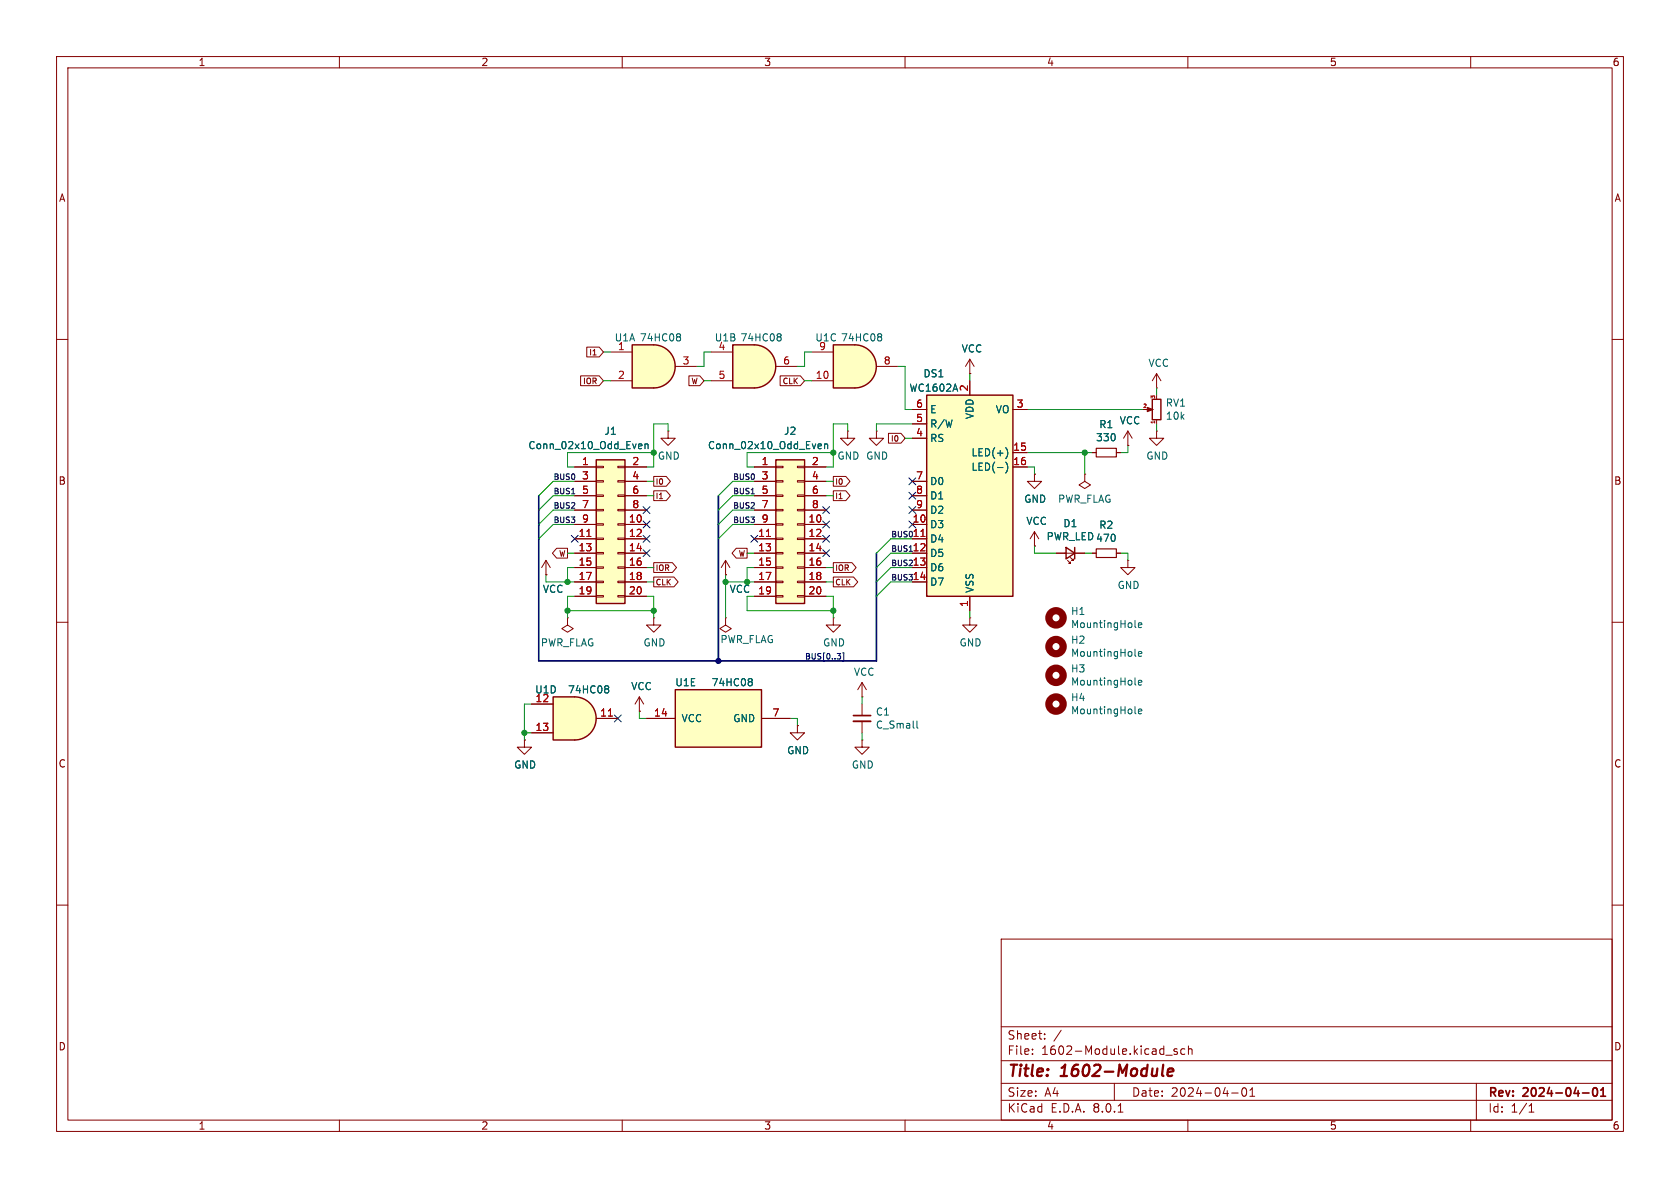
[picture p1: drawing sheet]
<svg xmlns="http://www.w3.org/2000/svg" width="297mm" height="210mm" viewBox="0 0 297 210" stroke-linecap="round" stroke-linejoin="round" font-family="sans-serif">
<g fill="none" stroke="#840000" stroke-width=".18">
<path d="M10 10h277v190h-277zM12 12h273v186h-273zM60 10v2M110 10v2M160 10v2M210 10v2M260 10v2M10 60h2M285 60h2M10 110h2M285 110h2M10 160h2"/>
<path d="M285 160h2M177 166h108v32h-108zM60 198v2M110 198v2M160 198v2M177 194.5h108M177 191.5h108M177 187.5h108M177 181.5h108M182.5 186.3v.1M182.5 185.5v.1M184.7 183.6v.1"/>
<path d="M184.7 182.8v.1M187.6 182.1l-1.3 2M197 191.5v3M197.7 196.6h.8M206.1 186.5h1.1M208.1 185.5l-.4-.1-.2 .2 .1 .2 .5 .2v.3h-.6M209.5 185.5l-.5-.1-.3 .3v.4l.2 .2h.6M210 198v2M210.1 185.5l.2-.1 .4 .1v.9M210.1 184.9v1.5M217.7 193.2h1.2M219.7 192.4l.2-.1a.81 .81 0 0 1 .6 .6 .81 .81 0 0 1-.3 .8l-.2 .1a.81 .81 0 0 1-.3-1.4z"/>
<path d="M221 193.8h.8M221 192.7l.4-.4v1.5M260 198v2M261 191.5v6.5M270.3 196.6h.9M270.3 195.5l.4-.4v1.5"/>
</g>
<path d="M279.8 193.2h1.1M281.7 192.4l.2-.1a.8 .8 0 0 1 .5 .7 .8 .8 0 0 1-.5 .8l-.2-.2-.1-.4zM283 193.8h.8M283 192.7l.4-.4v1.5" fill="none" stroke="#840000" stroke-width=".3"/>
<path d="M205.5 190.1l.2 .1M205.6 188.2l-.2 1.7M206.4 189.5l1-.1v-.4l-.2-.1-.6 .1-.2 .9 .2 .3 .6-.1" fill="none" stroke="#840000" stroke-width=".4"/>
<path d="M133.3 61a3.8 3.8 0 0 1 3.8 3.8 3.8 3.8 0 0 1-3.8 3.8z" fill="#ffffc2" stroke="#ffffc2" stroke-width=".18"/>
<path d="M129.5 61h3.8v7.6h-3.8z" fill="#ffffc2"/>
<path d="M129.5 61h3.8a3.8 3.8 0 0 1 3.8 3.8 3.8 3.8 0 0 1-3.8 3.8h-3.8zM203.7 70.6h1.5v3.6h-1.5zM188.5 96.8l1.5 1-1.5 1zM190 96.8v2" fill="none" stroke="#840000" stroke-width=".25"/>
<g fill="none" stroke="#840000" stroke-width=".18">
<path d="M125.7 62.2h3.8M125.7 67.3h3.8M137.2 64.8h3.8M201.9 72.4h1M204.5 68.6h.1M204.5 76.2v1.3h1.2l-1.2 1.2-1.3-1.2h1.3M204.5 76.2h.1M204.5 66l-.8 1.3M204.5 66v2.6M204.5 69.9v.6M204.5 74.3v.6M204.5 66l.7 1.3"/>
<path d="M128.3 99.1l-.8 1.2M128.3 99.1v2.5M128.3 99.1l.7 1.2M182.9 96.5h.1M182.9 94l-.8 1.3M182.9 94v2.5M182.9 94l.7 1.3M186.7 97.8h5.1M188.7 99.1l.5 .5h-.2h.2v-.3M189.2 98.6l.5 .5h-.2h.2v-.3M193 97.8h.8M197.4 97.8h.7"/>
<path d="M128.3 101.6h.1"/>
</g>
<path d="M137.6 59h.3l.2 .2-.2 .3M137.6 59.5h.3M137.9 59.5l.2 .3v.2l-.1 .2-.4 .1" fill="none" stroke="#006464" stroke-width=".18"/>
<path d="M202.8 72l1 .4h-.2h.2l-1 .4z" fill="#840000" stroke="#840000" stroke-width=".18"/>
<path d="M204.1 74.4v.4" fill="none" stroke="#a90000" stroke-width=".18"/>
<path d="M193.8 97h3.6v1.6h-3.6z" fill="none" stroke="#840000" stroke-width=".2"/>
<path d="M137.2 81.3h5v25.4h-5z" fill="#ffffc2"/>
<g fill="none" stroke="#840000" stroke-width=".18">
<path d="M149.9 76.2v1.3h1.2l-1.2 1.2-1.3-1.2h1.3M149.9 76.2h.1M154.9 76.2v1.3h1.3l-1.3 1.2-1.2-1.2h1.2M154.9 76.2h.1M133.3 82.6h3.9M133.3 92.7h3.9M133.3 95.3h3.9M133.3 97.8h3.9M133.3 85.1h3.9M133.3 87.6h3.9M133.3 90.2h3.9M137.2 97.7h1.2v.2h-1.2z"/>
<path d="M137.2 95.1h1.2v.3h-1.2zM137.2 92.6h1.2v.2h-1.2zM137.2 90h1.2v.3h-1.2zM137.2 87.5h1.2v.3h-1.2zM137.2 85h1.2v.2h-1.2zM137.2 82.4h1.2v.3h-1.2zM141 97.7h1.2v.2h-1.2zM141 95.1h1.2v.3h-1.2zM141 92.6h1.2v.2h-1.2zM141 90h1.2v.3h-1.2zM141 87.5h1.2v.3h-1.2zM141 85h1.2v.2h-1.2z"/>
<path d="M141 82.4h1.2v.3h-1.2zM142.2 82.6h3.8M142.2 92.7h3.8M142.2 95.3h3.8M142.2 97.8h3.8M142.2 85.1h3.8M142.2 87.6h3.8M142.2 90.2h3.8M193 80h.8M197.4 80h.7M133.3 100.3h3.9M133.3 102.9h3.9"/>
<path d="M133.3 105.4h3.9M137.2 105.3h1.2v.2h-1.2zM137.2 102.7h1.2v.3h-1.2zM137.2 100.2h1.2v.3h-1.2zM141 105.3h1.2v.2h-1.2zM141 102.7h1.2v.3h-1.2zM141 100.2h1.2v.3h-1.2zM142.2 100.3h3.8M142.2 102.9h3.8M142.2 105.4h3.8"/>
</g>
<path d="M137.2 81.3h5v25.4h-5z" fill="none" stroke="#840000" stroke-width=".25"/>
<path d="M135.5 94.8h.7" fill="none" stroke="#a90000" stroke-width=".18"/>
<path d="M144.8 78.5h.4v.3l-.6 .1M145.2 79.3h-.4M145.8 78.6l.2-.1h.3v.8M145.8 78.5v.8" fill="none" stroke="#006464" stroke-width=".18"/>
<path d="M193.8 79.2h3.6v1.6h-3.6z" fill="none" stroke="#840000" stroke-width=".2"/>
<path d="M151.1 61a3.8 3.8 0 0 1 3.8 3.8 3.8 3.8 0 0 1-3.8 3.8z" fill="#ffffc2" stroke="#ffffc2" stroke-width=".18"/>
<path d="M147.3 61h3.8v7.6h-3.8z" fill="#ffffc2"/>
<path d="M147.3 61h3.8a3.8 3.8 0 0 1 3.8 3.8 3.8 3.8 0 0 1-3.8 3.8h-3.8z" fill="none" stroke="#840000" stroke-width=".25"/>
<path d="M143.5 67.3h3.8M143.5 62.2h3.8M154.9 64.8h3.8" fill="none" stroke="#840000" stroke-width=".18"/>
<path d="M155.4 59h.2l.3 .2-.3 .3M155.4 59.5h.2M155.6 59.5l.3 .3v.2l-.1 .2-.4 .1" fill="none" stroke="#006464" stroke-width=".18"/>
<path d="M115.6 61a3.8 3.8 0 0 1 3.8 3.8 3.8 3.8 0 0 1-3.8 3.8z" fill="#ffffc2" stroke="#ffffc2" stroke-width=".18"/>
<path d="M111.8 61h3.8v7.6h-3.8z" fill="#ffffc2"/>
<path d="M111.8 61h3.8a3.8 3.8 0 0 1 3.8 3.8 3.8 3.8 0 0 1-3.8 3.8h-3.8z" fill="none" stroke="#840000" stroke-width=".25"/>
<path d="M107.9 62.2h3.9M107.9 67.3h3.9M118.1 76.2v1.3h1.3l-1.3 1.2-1.3-1.2h1.3M118.1 76.2h.1M119.4 64.8h3.8M171.4 109.2v1.3h1.3l-1.3 1.3-1.2-1.3h1.2M171.4 109.2h.1" fill="none" stroke="#840000" stroke-width=".18"/>
<path d="M119.8 59h.3l.2 .2-.2 .3M119.8 59.5h.3M120.1 59.5l.2 .3v.2l-.1 .2-.4 .1" fill="none" stroke="#006464" stroke-width=".18"/>
<path d="M163.8 69.9h15.3v35.5h-15.3z" fill="#ffffc2"/>
<path d="M163.8 69.9h15.3v35.5h-15.3z" fill="none" stroke="#840000" stroke-width=".25"/>
<g fill="none" stroke="#840000" stroke-width=".18">
<path d="M161.3 72.4h2.5M161.3 77.5h2.5M161.3 74.9h2.5M171.4 66h.1M171.4 63.5v2.5M171.4 67.3v2.6M171.4 63.5l-.7 1.3M171.4 63.5l.8 1.3M179.1 72.4h2.5M161.3 92.7h2.5M161.3 95.3h2.5M161.3 97.8h2.5"/>
<path d="M161.3 85.1h2.5M161.3 87.6h2.5M161.3 90.2h2.5M179.1 80h2.5M179.1 82.6h2.5M161.3 100.3h2.5M161.3 102.9h2.5M171.4 105.4v2.6"/>
</g>
<path d="M162.8 94.8h.7" fill="none" stroke="#a90000" stroke-width=".18"/>
<path d="M177.8 79.1a1.46 1.46 0 0 1 0 2M177.8 81.7a1.46 1.46 0 0 1 0 1.9" fill="none" stroke="#006464" stroke-width=".18"/>
<path d="M105.4 81.3h5.1v25.4h-5.1z" fill="#ffffc2"/>
<g fill="none" stroke="#840000" stroke-width=".18">
<path d="M101.6 82.6h3.8M101.6 92.7h3.8M101.6 95.3h3.8M101.6 97.8h3.8M101.6 85.1h3.8M101.6 87.6h3.8M101.6 90.2h3.8M105.4 97.7h1.3v.2h-1.3zM105.4 95.1h1.3v.3h-1.3zM105.4 92.6h1.3v.2h-1.3zM105.4 90h1.3v.3h-1.3zM105.4 87.5h1.3v.3h-1.3z"/>
<path d="M105.4 85h1.3v.2h-1.3zM105.4 82.4h1.3v.3h-1.3zM109.2 97.7h1.3v.2h-1.3zM109.2 95.1h1.3v.3h-1.3zM109.2 92.6h1.3v.2h-1.3zM109.2 90h1.3v.3h-1.3zM109.2 87.5h1.3v.3h-1.3zM109.2 85h1.3v.2h-1.3zM109.2 82.4h1.3v.3h-1.3zM110.5 82.6h3.8M110.5 92.7h3.8M110.5 95.3h3.8"/>
<path d="M110.5 97.8h3.8M110.5 85.1h3.8M110.5 87.6h3.8M110.5 90.2h3.8M101.6 100.3h3.8M101.6 102.9h3.8M101.6 105.4h3.8M105.4 105.3h1.3v.2h-1.3zM105.4 102.7h1.3v.3h-1.3zM105.4 100.2h1.3v.3h-1.3zM109.2 105.3h1.3v.2h-1.3zM109.2 102.7h1.3v.3h-1.3z"/>
<path d="M109.2 100.2h1.3v.3h-1.3zM110.5 100.3h3.8M110.5 102.9h3.8M110.5 105.4h3.8M128.3 109.2v1.3l1 .6-1 .7-1-.7 1-.6M128.3 109.2h.1M147.3 109.2v1.3h1.3l-1.3 1.3-1.3-1.3h1.3M147.3 109.2h.1M141 128.3v1.2h1.2l-1.2 1.3-1.3-1.3h1.3M141 128.3h.1M152.4 123.2h.1M152.4 130.8v1.3h1.3l-1.3 1.3-1.3-1.3h1.3"/>
<path d="M152.4 130.8h.1M152.4 120.7v2.5M152.4 124.5v2M152.4 127.5v2M152.4 120.7l-.8 1.2M152.4 120.7l.8 1.2"/>
</g>
<path d="M105.4 81.3h5.1v25.4h-5.1z" fill="none" stroke="#840000" stroke-width=".25"/>
<path d="M103.7 94.8h.8" fill="none" stroke="#a90000" stroke-width=".18"/>
<path d="M113.1 78.5h.3l.1 .3-.6 .1M113.4 79.3h-.3M114 78.6l.2-.1h.3l.1 .8M114 78.5v.8M162.1 127.5v1l.2 .2" fill="none" stroke="#006464" stroke-width=".18"/>
<path d="M150.9 127.5h3" fill="none" stroke="#840000" stroke-width=".33"/>
<path d="M150.9 126.5h3" fill="none" stroke="#840000" stroke-width=".3"/>
<path d="M119.4 121.9h15.2v10.2h-15.2z" fill="#ffffc2"/>
<path d="M119.4 121.9h15.2v10.2h-15.2z" fill="none" stroke="#840000" stroke-width=".25"/>
<g fill="none" stroke="#840000" stroke-width=".18">
<path d="M199.4 78.7h.1M199.4 76.2l-.8 1.3M199.4 76.2v2.5M199.4 76.2l.8 1.3M96.5 99.1l-.7 1.2M96.5 99.1v2.5M96.5 99.1l.8 1.2M182.9 83.8v1.3h1.2l-1.2 1.3-1.3-1.3h1.3M182.9 83.8h.1M191.8 83.8v1.3l1 .6-1 .7-1-.7 1-.6M191.8 83.8h.1M199.4 99.1v1.2h1.3l-1.3 1.3-1.3-1.3h1.3"/>
<path d="M199.4 99.1h.1M96.5 101.6h.1M100.3 109.2v1.3l1 .6-1 .7-1-.7 1-.6M100.3 109.2h.1M113 125.7h.1M113 123.2l-.7 1.3M113 123.2v2.5M113 123.2l.8 1.3M114.3 127h5.1M134.6 127h5.1"/>
</g>
<path d="M132.5 120h.3l.2 .2-.2 .3M200.6 115.8l.2 .2M200.6 110.8l.2 .1M201.3 115.6l.6-.1-.1-.3h-.4l-.1 .2v.6h.5M201.3 110.5l.6-.1-.1-.2-.4-.1-.1 .2v.6h.5M132.5 120.5h.3M132.8 120.5l.1 .1 .1 .4-.2 .2h-.3M200.6 120.9l.2 .2M200.6 126l.2 .2M201.3 120.7l.6-.1-.1-.3h-.4l-.1 .1v.6h.5M201.3 125.8l.6-.2-.1-.2-.4-.1-.1 .2v.6h.5" fill="none" stroke="#006464" stroke-width=".18"/>
<g fill="none" stroke="#840000" stroke-width="1.3">
<circle cx="186.7" cy="109.2" r="1.27"/>
<circle cx="186.7" cy="119.4" r="1.27"/>
<circle cx="186.7" cy="114.3" r="1.27"/>
<circle cx="186.7" cy="124.5" r="1.27"/>
</g>
<path d="M101.6 123.2a3.8 3.8 0 0 1 3.8 3.8 3.8 3.8 0 0 1-3.8 3.8z" fill="#ffffc2" stroke="#ffffc2" stroke-width=".18"/>
<path d="M97.8 123.2h3.8v7.6h-3.8z" fill="#ffffc2"/>
<path d="M97.8 123.2h3.8a3.8 3.8 0 0 1 3.8 3.8 3.8 3.8 0 0 1-3.8 3.8h-3.8z" fill="none" stroke="#840000" stroke-width=".25"/>
<g fill="none" stroke="#840000" stroke-width=".18">
<path d="M102.6 66.4h3.3l.8 .9-.8 .9h-3.3zM103.7 61.4h2.2l.8 .8-.8 .9h-2.2zM104.8 62.8h.6M121.8 66.4h1.9l.8 .9-.8 .9h-1.9zM137.9 66.4h3.6l.7 .9-.7 .9h-3.6zM157.1 76.6h2.2l.7 .9-.7 .8h-2.2zM161.3 72.4h2.5M161.3 77.5h2.5M161.3 74.9h2.5M171.4 66h.1M171.4 67.3v2.6M179.1 72.4h2.5"/>
<path d="M199.4 78.7h.1M98.4 96.9h1.9v1.8h-1.9l-.7-.9zM101.6 92.7h3.8M101.6 95.3h3.8M101.6 97.8h3.8M101.6 82.6h3.8M101.6 85.1h3.8M101.6 87.6h3.8M101.6 90.2h3.8M110.5 92.7h3.8M110.5 95.3h3.8M110.5 97.8h3.8"/>
<path d="M110.5 82.6h3.8M110.5 85.1h3.8M110.5 87.6h3.8M110.5 90.2h3.8M115.6 99.5h3.3l.7 .8-.7 .9h-3.3zM115.6 84.2h2.2l.7 .9-.7 .9h-2.2zM115.6 86.8h2.2l.7 .8-.7 .9h-2.2zM130.2 96.9h1.9v1.8h-1.9l-.8-.9zM133.3 92.7h3.9M133.3 95.3h3.9M133.3 97.8h3.9M133.3 82.6h3.9"/>
<path d="M133.3 85.1h3.9M133.3 87.6h3.9M133.3 90.2h3.9M142.2 92.7h3.8M142.2 95.3h3.8M142.2 97.8h3.8M142.2 82.6h3.8M142.2 85.1h3.8M142.2 87.6h3.8M142.2 90.2h3.8M147.3 86.8h2.2l.8 .8-.8 .9h-2.2zM147.3 99.5h3.3l.8 .8-.8 .9h-3.3z"/>
<path d="M147.3 84.2h2.2l.8 .9-.8 .9h-2.2zM161.3 92.7h2.5M161.3 95.3h2.5M161.3 97.8h2.5M161.3 85.1h2.5M161.3 87.6h2.5M161.3 90.2h2.5M179.1 80h2.5M179.1 82.6h2.5M182.9 96.5h.1M182.9 83.8h.1M186.7 97.8h1.8"/>
<path d="M190 97.8h1.8M193 97.8h.8M193 80h.8M197.4 97.8h.7M197.4 80h.7M96.5 101.6h.1M101.6 100.3h3.8M101.6 102.9h3.8M101.6 105.4h3.8M110.5 100.3h3.8M110.5 102.9h3.8M110.5 105.4h3.8"/>
<path d="M115.6 109.2v1.3h1.2l-1.2 1.3-1.3-1.3h1.3M115.6 109.2h.1M115.6 102h3.5l.8 .9-.8 .8h-3.5zM128.3 101.6h.1M133.3 100.3h3.9M133.3 102.9h3.9M133.3 105.4h3.9M142.2 100.3h3.8M142.2 102.9h3.8M142.2 105.4h3.8M147.3 102h3.6l.7 .9-.7 .8h-3.6zM161.3 100.3h2.5"/>
<path d="M161.3 102.9h2.5M171.4 105.4v2.6M92.7 130.8v1.3h1.3l-1.3 1.3-1.3-1.3h1.3M92.7 130.8h.1M94 124.5h3.8M94 129.5h3.8M105.4 127h3.8M113 125.7h.1M114.3 127h5.1M134.6 127h5.1M141 128.3h.1"/>
</g>
<path d="M103.7 94.8h.8M135.5 94.8h.7M162.8 94.8h.7M107.6 126.6h.7" fill="none" stroke="#a90000" stroke-width=".18"/>
<g fill="none" stroke="#006464" stroke-width=".18">
<path d="M113.1 78.5h.3l.1 .3-.6 .1M113.4 79.3h-.3M114 78.6l.2-.1h.3l.1 .8M114 78.5v.8M144.8 78.5h.4v.3l-.6 .1M145.2 79.3h-.4M145.8 78.6l.2-.1h.3v.8M145.8 78.5v.8M177.8 79.1a1.46 1.46 0 0 1 0 2M177.8 81.7a1.46 1.46 0 0 1 0 1.9M132.5 120h.3l.2 .2-.2 .3M107.1 121.2h.3l.2 .3-.2 .3"/>
<path d="M107.1 121.8h.3M107.4 121.8l.2 .2v.3l-.1 .1-.4 .1M132.5 120.5h.3M132.8 120.5l.1 .1 .1 .4-.2 .2h-.3"/>
</g>
<path d="M101.1 87.3h.5M132.8 87.3h.6M160.7 97.5h.6" fill="none" stroke="#0f0f0f" stroke-width=".18"/>
<g fill="none" stroke="#000084" stroke-width=".18">
<path d="M101 94.6l1.2 1.3M102.2 94.6l-1.2 1.3M113.7 92.1l1.2 1.2M113.7 97.2l1.2 1.2M113.7 94.6l1.2 1.3M113.7 89.6l1.2 1.2M114.9 92.1l-1.2 1.2M114.9 97.2l-1.2 1.2M114.9 94.6l-1.2 1.3M114.9 89.6l-1.2 1.2M132.7 94.6l1.3 1.3M134 94.6l-1.3 1.3"/>
<path d="M145.4 97.2l1.3 1.2M145.4 94.6l1.3 1.3M145.4 89.6l1.3 1.2M145.4 92.1l1.3 1.2M146.7 97.2l-1.3 1.2M146.7 89.6l-1.3 1.2M146.7 94.6l-1.3 1.3M146.7 92.1l-1.3 1.2M160.7 92.1l1.2 1.2M160.7 89.6l1.2 1.2M160.7 84.5l1.2 1.2M160.7 87l1.2 1.2"/>
<path d="M161.9 92.1l-1.2 1.2M161.9 89.6l-1.2 1.2M161.9 84.5l-1.2 1.2M161.9 87l-1.2 1.2M148 115.5h.6l-.3 .4M148.5 115.9l.1 .2-.1 .4M148.9 115.4h.3v1.4h-.3M108.6 126.4l1.2 1.2M109.8 126.4l-1.2 1.2"/>
</g>
<path d="M95.2 87.6v29.2h59.7v-19M127 87.6v29.2" fill="none" stroke="#000084" stroke-width=".3"/>
<g fill="none" stroke="#009600" stroke-width=".18">
<path d="M106.7 62.2h1.2M106.7 67.3h1.2M118.1 76.2v-1.3h-2.5v7.7h-1.3M124.5 67.3h1.2M125.7 62.2h-1.2v2.6h-1.3M142.2 67.3h1.3M143.5 62.2h-1.3v2.6h-1.2M149.9 76.2v-1.3h-2.6v7.7h-1.3M158.7 64.8h1.3v7.6h1.3M160 77.5h1.3M161.3 74.9h-6.4v1.3M171.4 66v1.3"/>
<path d="M181.6 72.4h20.3M199.4 78.7v1.3h-1.3M204.5 68.6v1.3M204.5 74.9v1.3M100.3 97.8h1.3M101.6 85.1h-3.8l-2.6 2.5M101.6 87.6h-3.8l-2.6 2.6M101.6 92.7h-3.8l-2.6 2.6M101.6 90.2h-3.8l-2.6 2.5M114.3 85.1h1.3M114.3 87.6h1.3M115.6 80h-15.3v2.6h1.3"/>
<path d="M132.1 97.8h1.2M133.3 85.1h-3.8l-2.5 2.5M133.3 87.6h-3.8l-2.5 2.6M133.3 92.7h-3.8l-2.5 2.6M133.3 90.2h-3.8l-2.5 2.5M146 85.1h1.3M146 87.6h1.3M147.3 80h-15.2v2.6h1.2M161.3 97.8h-3.8l-2.6 2.5M161.3 95.3h-3.8l-2.6 2.5M181.6 80h11.4M181.6 82.6h1.3v1.2"/>
<path d="M182.9 96.5v1.3h3.8M191.8 80v3.8M191.8 97.8h1.2M198.1 97.8h1.3v1.3M96.5 101.6v1.3h5.1M100.3 108h15.3M101.6 100.3h-1.3v2.6M101.6 105.4h-1.3v3.8M114.3 100.3h1.3M114.3 105.4h1.3v3.8M114.3 102.9h1.3M128.3 102.9h5"/>
<path d="M128.3 101.6v7.6M133.3 105.4h-1.2v2.6h15.2M133.3 100.3h-1.2v2.6M146 100.3h1.3M146 105.4h1.3v3.8M146 102.9h1.3M161.3 100.3h-3.8l-2.6 2.6M161.3 102.9h-3.8l-2.6 2.5M171.4 108v1.2M92.7 129.5h1.3M94 124.5h-1.3v6.3M113 125.7v1.3h1.3"/>
<path d="M139.7 127h1.3v1.3M152.4 123.2v1.3M152.4 129.5v1.3"/>
</g>
<g fill="#009600" stroke="#009600" stroke-width=".18">
<circle cx="92.7" cy="129.5" r=".46"/>
<circle cx="100.3" cy="108" r=".46"/>
<circle cx="100.3" cy="102.9" r=".46"/>
<circle cx="147.3" cy="108" r=".46"/>
<circle cx="128.3" cy="102.9" r=".46"/>
<circle cx="132.1" cy="102.9" r=".46"/>
<circle cx="115.6" cy="80" r=".46"/>
<circle cx="147.3" cy="80" r=".46"/>
<circle cx="191.8" cy="80" r=".46"/>
<circle cx="115.6" cy="108" r=".46"/>
</g>
<circle cx="127" cy="116.8" r=".46" fill="#000084" stroke="#000084" stroke-width=".18"/>
<g font-size="2.8" fill="#840000">
<text x="178" y="190.9">Title:</text>
<text x="187.7" y="190.9">1602-Module</text>
</g>
<g font-size="2.1" fill="#840000">
<text x="178" y="184">Sheet:</text>
<text x="178" y="186.7">File:</text>
<text x="184.1" y="186.7">1602-Module.kicad_sch</text>
<text x="178" y="196.9">KiCad</text>
<text x="178" y="194.1">Size:</text>
<text x="184.7" y="194.1">A4</text>
<text x="185.7" y="196.9">E.D.A.</text>
<text x="193.3" y="196.9">8.0.1</text>
<text x="200" y="194.1">Date:</text>
<text x="207" y="194.1">2024-04-01</text>
<text x="263" y="194.3">Rev:</text>
<text x="263" y="196.9">Id:</text>
<text x="267.1" y="196.9">1/1</text>
<text x="269.4" y="194.3">2024-04-01</text>
</g>
<g font-size="1.8" fill="#840000">
<text x="35" y="11.9">1</text>
<text x="85" y="11.9">2</text>
<text x="135" y="11.9">3</text>
<text x="185" y="11.9">4</text>
<text x="235" y="11.9">5</text>
<text x="285" y="11.9">6</text>
<text x="10.3" y="35.9">A</text>
<text x="285.3" y="35.9">A</text>
<text x="10.3" y="85.9">B</text>
<text x="285.3" y="85.9">B</text>
<text x="10.3" y="135.9">C</text>
<text x="285.3" y="135.9">C</text>
<text x="10.3" y="185.9">D</text>
<text x="285.3" y="185.9">D</text>
<text x="35" y="199.9">1</text>
<text x="85" y="199.9">2</text>
<text x="135" y="199.9">3</text>
<text x="185" y="199.9">4</text>
<text x="235" y="199.9">5</text>
<text x="285" y="199.9">6</text>
</g>
<g font-size="1.8" fill="#006464">
<text x="108.6" y="60.6">U1A 74HC08</text>
<text x="109.1" y="62">1</text>
<text x="126.3" y="60.6">U1B 74HC08</text>
<text x="126.9" y="62">4</text>
<text x="144" y="60.6">U1C 74HC08</text>
<text x="144.7" y="62">9</text>
<text x="169.9" y="62.5">VCC</text>
<text x="202.9" y="65">VCC</text>
<text x="160.7" y="69.4">WC1602A</text>
<text x="163.2" y="66.9">DS1</text>
<text x="106.8" y="77.1">J1</text>
<text x="138.5" y="77.1">J2</text>
<text x="164.3" y="75.8">R/W</text>
<text x="164.3" y="73.3">E</text>
<text x="172.3" y="74.2" transform="rotate(-90 172.3 74.2)">VDD</text>
<text x="175.9" y="73.3">VO</text>
<text x="194.2" y="75.9">R1</text>
<text x="197.9" y="75.2">VCC</text>
<text x="206" y="72.1">RV1</text>
<text x="206" y="74.4">10k</text>
<text x="93.3" y="79.6">Conn_02x10_Odd_Even</text>
<text x="116.2" y="81.5">GND</text>
<text x="125.1" y="79.6">Conn_02x10_Odd_Even</text>
<text x="148" y="81.5">GND GND</text>
<text x="164.3" y="78.3">RS</text>
<text x="171.6" y="80.9">LED(+)</text>
<text x="171.6" y="83.4">LED(-)</text>
<text x="193.7" y="78.2">330</text>
<text x="202.6" y="81.5">GND</text>
<text x="164.3" y="86">D0</text>
<text x="164.3" y="88.5">D1</text>
<text x="181" y="89.1">GND</text>
<text x="187" y="89.1">PWR_FLAG</text>
<text x="164.3" y="93.6">D3</text>
<text x="164.3" y="91">D2</text>
<text x="181.3" y="93">VCC</text>
<text x="184.9" y="95.7">PWR_LED470</text>
<text x="187.9" y="93.4">D1</text>
<text x="194.2" y="93.7">R2</text>
<text x="164.3" y="96.1">D4</text>
<text x="164.3" y="98.7">D5</text>
<text x="164.3" y="101.2">D6</text>
<text x="95.9" y="105">VCC</text>
<text x="128.9" y="105">VCC</text>
<text x="164.3" y="103.7">D7</text>
<text x="172.3" y="104.9" transform="rotate(-90 172.3 104.9)">VSS</text>
<text x="197.5" y="104.3">GND</text>
<text x="127.3" y="113.9">PWR_FLAG</text>
<text x="189.2" y="114">H2</text>
<text x="189.2" y="108.9">H1</text>
<text x="189.2" y="111.2">MountingHole</text>
<text x="95.5" y="114.5">PWR_FLAG</text>
<text x="113.7" y="114.5">GND</text>
<text x="145.4" y="114.5">GND</text>
<text x="150.9" y="119.7">VCC</text>
<text x="169.5" y="114.5">GND</text>
<text x="189.2" y="116.3">MountingHole</text>
<text x="189.2" y="119.1">H3</text>
<text x="94.5" y="122.8">U1D</text>
<text x="100.3" y="122.8">74HC08</text>
<text x="111.5" y="122.2">VCC</text>
<text x="119.3" y="121.5">U1E</text>
<text x="125.7" y="121.5">74HC08</text>
<text x="189.2" y="121.4">MountingHole</text>
<text x="189.2" y="124.2">H4</text>
<text x="120.4" y="127.9">VCC</text>
<text x="129.5" y="127.9">GND</text>
<text x="154.7" y="126.7">C1</text>
<text x="154.7" y="129">C_Small</text>
<text x="189.2" y="126.5">MountingHole</text>
<text x="90.8" y="136.1">GND</text>
<text x="139.1" y="133.5">GND</text>
<text x="150.5" y="136.1">GND</text>
</g>
<g font-size="1.8" fill="#a90000">
<text x="120.6" y="64.5">3</text>
<text x="138.4" y="64.5">6</text>
<text x="156.1" y="64.5">8</text>
<text x="109.1" y="67.1">2</text>
<text x="126.9" y="67.1">5</text>
<text x="144.1" y="67.1">10</text>
<text x="171.2" y="69.3" transform="rotate(-90 171.2 69.3)">2</text>
<text x="161.9" y="77.2">4</text>
<text x="161.9" y="74.7">5</text>
<text x="161.9" y="72.1">6</text>
<text x="179.6" y="72.1">3</text>
<text x="102.8" y="82.3">1</text>
<text x="111.7" y="82.3">2</text>
<text x="134.5" y="82.3">1</text>
<text x="143.4" y="82.3">2</text>
<text x="179" y="79.8">15</text>
<text x="179" y="82.3">16</text>
<text x="102.8" y="84.8">3</text>
<text x="102.8" y="87.4">5</text>
<text x="102.8" y="89.9">7</text>
<text x="111.7" y="84.8">4</text>
<text x="111.7" y="87.4">6</text>
<text x="111.7" y="89.9">8</text>
<text x="134.5" y="84.8">3</text>
<text x="134.5" y="87.4">5</text>
<text x="134.5" y="89.9">7</text>
<text x="143.4" y="84.8">4</text>
<text x="143.4" y="87.4">6</text>
<text x="143.4" y="89.9">8</text>
<text x="161.9" y="84.8">7</text>
<text x="161.9" y="87.4">8</text>
<text x="161.9" y="89.9">9</text>
<text x="102.2" y="95">11</text>
<text x="102.8" y="92.5">9</text>
<text x="111.1" y="92.5">10</text>
<text x="111.1" y="95">12</text>
<text x="133.9" y="95">11</text>
<text x="134.5" y="92.5">9</text>
<text x="142.8" y="92.5">10</text>
<text x="142.8" y="95">12</text>
<text x="161.2" y="92.5">10</text>
<text x="161.2" y="95">11</text>
<text x="102.2" y="97.5">13</text>
<text x="102.2" y="100.1">15</text>
<text x="111.1" y="97.5">14</text>
<text x="111.1" y="100.1">16</text>
<text x="133.9" y="97.5">13</text>
<text x="133.9" y="100.1">15</text>
<text x="142.8" y="97.5">14</text>
<text x="142.8" y="100.1">16</text>
<text x="161.2" y="97.5">12</text>
<text x="161.2" y="100.1">13</text>
<text x="102.2" y="102.6">17</text>
<text x="102.2" y="105.2">19</text>
<text x="111.1" y="102.6">18</text>
<text x="111.1" y="105.2">20</text>
<text x="133.9" y="102.6">17</text>
<text x="133.9" y="105.2">19</text>
<text x="142.8" y="102.6">18</text>
<text x="142.8" y="105.2">20</text>
<text x="161.2" y="102.6">14</text>
<text x="171.2" y="107.4" transform="rotate(-90 171.2 107.4)">1</text>
<text x="94.6" y="124.2">12</text>
<text x="94.6" y="129.3">13</text>
<text x="106" y="126.7">11</text>
<text x="115.5" y="126.7">14</text>
<text x="136.5" y="126.7">7</text>
</g>
<g font-size="1.4" fill="#840000">
<text x="104" y="63">I1</text>
<text x="102.9" y="68.1">IOR</text>
<text x="122.1" y="68.1">W</text>
<text x="138.2" y="68.1">CLK</text>
<text x="157.4" y="78.3">I0</text>
<text x="115.8" y="85.9">I0</text>
<text x="115.8" y="88.4">I1</text>
<text x="147.6" y="88.4">I1</text>
<text x="147.6" y="85.9">I0</text>
<text x="98.7" y="98.6">W</text>
<text x="115.8" y="101.1">IOR</text>
<text x="130.4" y="98.6">W</text>
<text x="147.6" y="101.1">IOR</text>
<text x="115.8" y="103.7">CLK</text>
<text x="147.6" y="103.7">CLK</text>
</g>
<g font-size="1.4" fill="#0f0f0f">
<text x="97.8" y="84.9">BUS0</text>
<text x="97.8" y="90">BUS2</text>
<text x="97.8" y="87.4">BUS1</text>
<text x="129.5" y="90">BUS2</text>
<text x="129.5" y="84.9">BUS0</text>
<text x="129.5" y="87.4">BUS1</text>
<text x="97.8" y="92.5">BUS3</text>
<text x="129.5" y="92.5">BUS3</text>
<text x="157.5" y="95">BUS0</text>
<text x="157.5" y="97.6">BUS1</text>
<text x="157.5" y="100.1">BUS2</text>
<text x="157.5" y="102.7">BUS3</text>
</g>
<text font-size="1.4" fill="#000084" x="142.2" y="116.6">BUS[0..3]</text>
<g font-size=".9" fill="#a90000">
<text x="204.2" y="70.6" transform="rotate(-90 204.2 70.6)">3</text>
<text x="202" y="72.1">2</text>
<text x="204.2" y="75.1" transform="rotate(-90 204.2 75.1)">1</text>
</g>
</svg>
